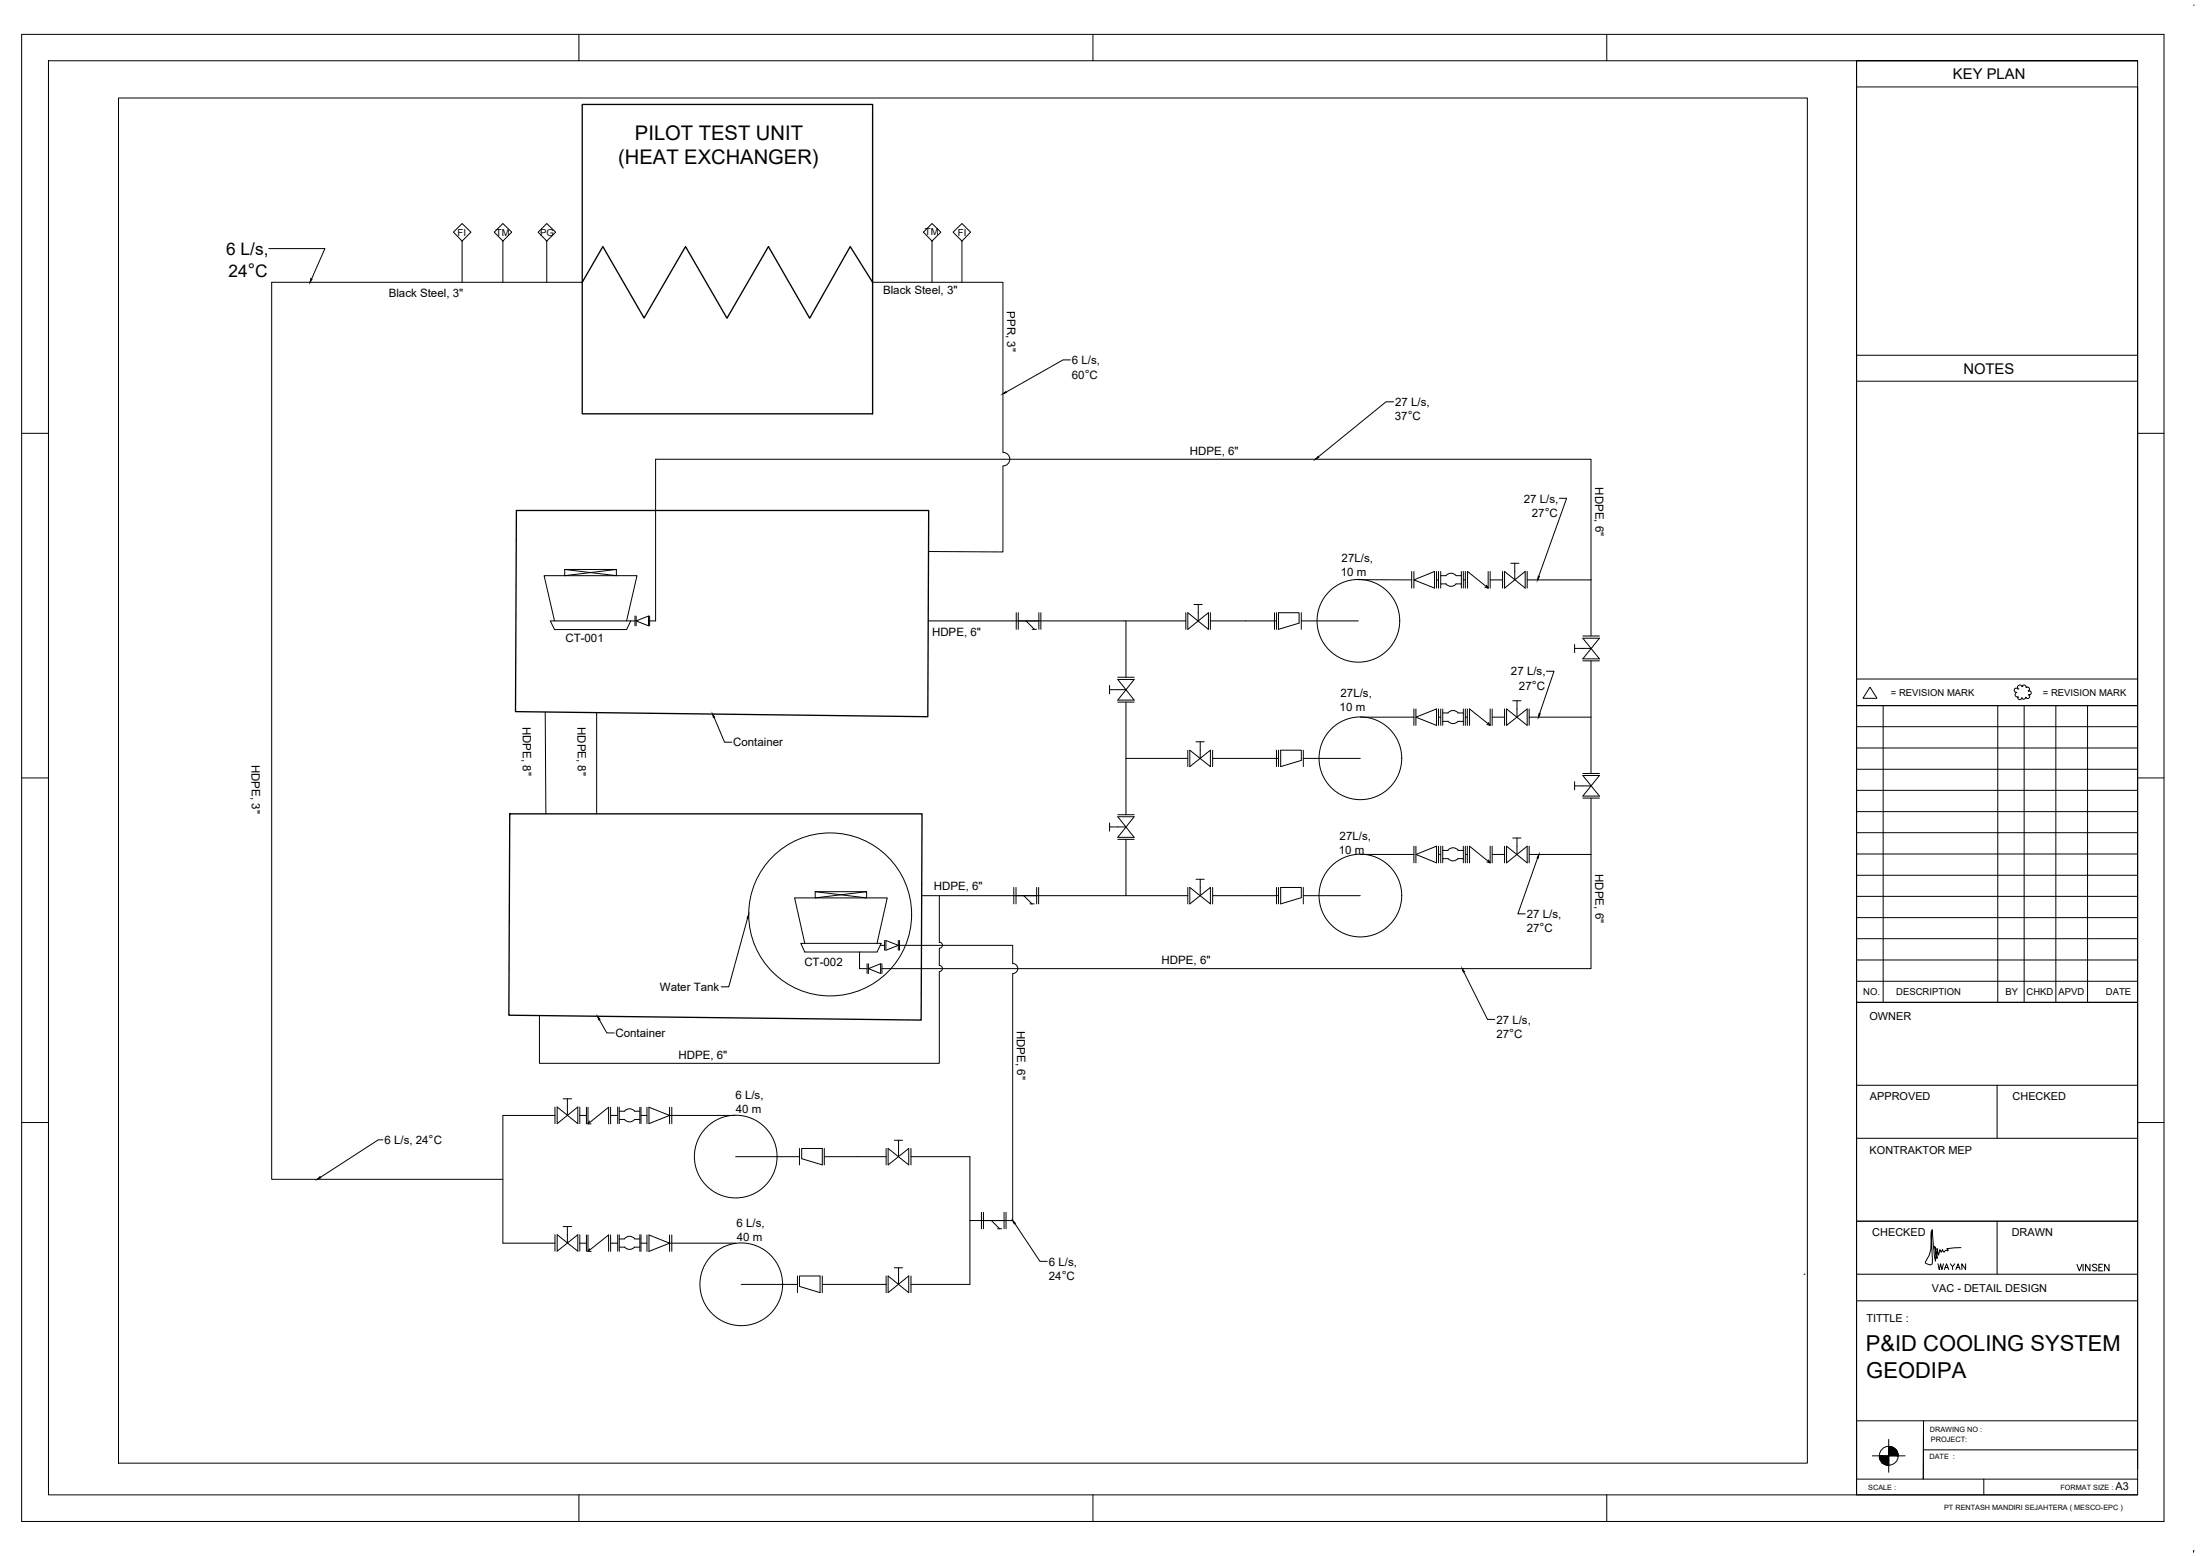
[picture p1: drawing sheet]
<svg xmlns="http://www.w3.org/2000/svg" width="420mm" height="297mm" viewBox="0 0 420 297" stroke-linecap="round" stroke-linejoin="round" font-family="sans-serif">
<!-- layer: Pilot Plant -->
<path d="M111.2 19.9h55.5v59.1h-55.5zM111.2 53.9l3.9-6.8 7.9 13.6 7.9-13.6 7.9 13.6 8-13.6 7.8 13.6 7.8-13.6 4.3 6.8" fill="none" stroke="#000" stroke-width=".25"/>
<!-- layer: Cooling Towe -->
<path d="M105.1 118.5h15.4l-.8 1.7h-13.8zM105.9 118.5l-2-8.6h17.8l-2 8.6M107.9 108.7h9.8v1.2zM107.9 108.7v1.2l9.8-1.2M155.7 170.2h9.8v1.2zM155.7 170.2v1.2l9.8-1.2M152.9 180.1h15.4l-.8 1.6h-13.8zM153.7 180.1l-1.9-8.7h17.6l-1.9 8.7" fill="none" stroke="#000" stroke-width=".19"/>
<!-- layer: Container -->
<path d="M98.6 97.5h78.8l-.2 39.3-78.7-1zM97.4 155.4h78.7l-.2 39.3-78.7-.9z" fill="none" stroke="#000" stroke-width=".25"/>
<!-- layer: Jalur Pipa -->
<g fill="none" stroke="#000" stroke-width=".19">
<path d="M22.6 18.7h322.6v260.6h-322.6zM111.2 53.9h-59.3v171.2h44.1M166.7 53.9h24.8v32.5a1.29 1.29 0 0 1 1.4 1.2 1.29 1.29 0 0 1-1.3 1.3M191.5 89v16.4l-14.2-.1M120.5 118.5h.8M177.3 118.5h49.2M215 118.5v10.8M231.2 118.5h12.6M248.5 118.5h10.9M259.4 110.7h10.2M274.3 110.7h.4M279.5 110.7h.4"/>
<path d="M284.6 110.7h2.4M291.7 110.7h12.2M303.9 110.7v-23h-178.7v30.8h-1.1M303.9 110.7v10.7M104.1 135.9l.2 19.5M113.9 136.1v19.3M215 134v21.5M259.8 136.9h10.2M274.7 136.9h.5M279.9 136.9h.3M285 136.9h2.3M292 136.9h11.9"/>
<path d="M303.9 126.2v21.5M215 144.8h11.9M231.6 144.8h12.6M248.9 144.8h10.9M303.9 152.4v10.7M176.1 171h50.8M179.4 171v8.9M179.4 179.9a.57 .57 0 0 1 .6 .5 .57 .57 0 0 1-.6 .6M215 160.2v10.8M231.6 171h12.6M248.9 171h10.9M259.8 163.1h10.2"/>
<path d="M274.7 163.1h.5M279.9 163.1h.3M285 163.1h2.3M292 163.1h11.9M303.9 163.1v21.8h-135.5M164.2 181.7v3.2h1.4M168.1 180.5h.8M171.8 180.5h21.6v3.5M179.4 185.5v17.5h-76.4v-9.1M179.4 181v3.4M179.4 184.3a.57 .57 0 0 1 .6 .6 .57 .57 0 0 1-.6 .6M193.4 183.9a.95 .95 0 0 1 1 1 .95 .95 0 0 1-1 .9v47.2h-8.2"/>
<path d="M106 212.9h-10v24.4h10M110.7 212.9h1.3M116.6 212.9h1.4M122.4 212.9h1.2M127.7 212.9h12.7M110.7 237.3h1.3M116.6 237.3h1.4M122.4 237.3h1.2M127.7 237.3h12.8M140.5 220.8h12.2M157.4 220.8h11.8M174 220.8h11.2v24.4h-11.2"/>
<path d="M141.5 245.2h10.8M157 245.2h12.2"/>
</g>
<!-- layer: Fittings -->
<g fill="none" stroke="#000" stroke-width=".19">
<path d="M88.3 46l-1.7-1.7 1.7-1.6 1.6 1.6-1.6 1.7v7.9M96 46l-1.6-1.7 1.6-1.6 1.7 1.6-1.7 1.7v7.9M104.4 46l-1.6-1.7 1.6-1.6 1.7 1.6-1.7 1.7v7.9M178 46l-1.7-1.7 1.7-1.6 1.7 1.6-1.7 1.7v7.9M183.7 46l-1.7-1.7 1.7-1.6 1.7 1.6-1.7 1.7v7.9M121.3 117.6v1.9M121.5 118.5l2.4-.9v1.9zM121.5 117.6v1.9M124.1 117.6v1.9M194.1 117v3.1M194.5 117v3.1M194.5 118.5h3.9"/>
<path d="M195.9 118.5l1.7 1.6M198.4 117v3.1M198.8 117v3.1M226.5 117v3.1M226.9 117v3.1l3.9-3.1v3.1zM228 115.4h1.6M228.8 115.4v3.1M231.2 117v3.1M243.4 117v3.1M243.8 117v3.1M244.2 117h3.9v2l-3.9 1.1zM248.5 117v3.1"/>
<path d="M269.6 109.1v3.2M270 110.7l4-1.6v3.2zM270 109.1v3.2M274.3 109.1v3.2M274.7 109.1v3.2M275.2 111.5h1a1.25 1.25 0 0 0 1.9 0h1M275.2 109.1v3.2M275.2 109.9h1M276.2 109.9a1.25 1.25 0 0 1 1.9 0M278.1 109.9h1M279.1 109.1v3.2M279.5 109.1v3.2"/>
<path d="M279.9 109.1v3.2M283.9 111.7l.3 .6-3.9-3.2v3.2M284.2 109.1v3.2l-.6-.2M284.6 109.1v3.2M287 109.1v3.2M287.3 109.1v3.2l4-3.2v3.2zM288.5 107.5h1.6M289.3 107.5v3.2M291.7 109.1v3.2M197.1 120.1h.8M211.9 131.7h3.1M211.9 130.9v1.6"/>
<path d="M213.5 134h3.1M213.5 129.7h3.1l-3.1 3.9h3.1zM213.5 129.3h3.1M270 135.3v3.2M270.4 136.9l3.9-1.6v3.2zM270.4 135.3v3.2M274.7 135.3v3.2M275.2 135.3v3.2M275.5 137.7h1a1.25 1.25 0 0 0 2 0h1M275.5 135.3v3.2M275.5 136.1h1M276.5 136.1a1.25 1.25 0 0 1 2 0"/>
<path d="M278.5 136.1h1M279.5 135.3v3.2M279.9 135.3v3.2M280.2 135.3v3.2M284.3 137.9l.3 .6-3.9-3.2v3.2M284.6 135.3v3.2l-.6-.2M285 135.3v3.2M287.3 135.3v3.2M287.7 135.3v3.2l4-3.2v3.2zM288.9 133.8h1.6M289.7 133.8v3.1M292 135.3v3.2"/>
<path d="M300.7 123.8h3.2M300.7 123v1.6M302.3 126.2h3.2M302.3 121.8h3.2l-3.2 4h3.2zM302.3 121.4h3.2M211.9 157.1v1.6M211.9 157.9h3.1M213.5 155.9h3.1l-3.1 4h3.1zM213.5 155.5h3.1M226.9 143.2v3.1M227.2 143.2v3.1l4-3.1v3.1zM228.4 141.6h1.6"/>
<path d="M229.2 141.6v3.2M231.6 143.2v3.1M243.8 143.2v3.1M244.2 143.2v3.1M244.6 143.2h3.9v2l-3.9 1.1zM248.9 143.2v3.1M288.9 160h1.6M289.7 160v3.1M300.7 149.2v1.6M300.7 150h3.2M302.3 152.4h3.2M302.3 148h3.2l-3.2 4h3.2z"/>
<path d="M302.3 147.7h3.2M168.9 179.5v1.9M169.2 179.5l2.4 1-2.4 .9zM171.6 179.5v1.9M171.8 179.5v1.9M193.6 169.4v3.2M194 169.4v3.2M194 171h4M195.5 171l1.6 1.6M196.7 172.6h.8M198 169.4v3.2M198.4 169.4v3.2"/>
<path d="M213.5 160.2h3.1M226.9 169.4v3.2M227.2 169.4v3.2l4-3.2v3.2zM228.4 167.9h1.6M229.2 167.9v3.1M231.6 169.4v3.2M243.8 169.4v3.2M244.2 169.4v3.2M244.6 169.4h3.9v2l-3.9 1.2zM248.9 169.4v3.2M270 161.5v3.2M270.4 163.1l3.9-1.6v3.2z"/>
<path d="M270.4 161.5v3.2M274.7 161.5v3.2M275.2 161.5v3.2M275.5 161.5v3.2M275.5 163.9h1M275.5 162.3h1M276.5 163.9a1.25 1.25 0 0 0 2 0M276.5 162.3a1.25 1.25 0 0 1 2 0M278.5 163.9h1M278.5 162.3h1M279.5 161.5v3.2M279.9 161.5v3.2"/>
<path d="M280.2 161.5v3.2M284.3 164.2l.3 .5-3.9-3.2v3.2M284.6 161.5v3.2l-.6-.2M285 161.5v3.2M287.3 161.5v3.2M287.7 161.5v3.2l4-3.2v3.2zM292 161.5v3.2M165.6 184v1.8M165.8 184.9l2.4-.9v1.8zM165.8 184v1.8M168.4 184v1.8M106 211.3v3.2"/>
<path d="M106.4 211.3v3.2l3.9-3.2v3.2zM107.6 209.8h1.6M108.4 209.8v3.1M110.7 211.3v3.2M112 211.4v3.1M112.3 211.4v3.1h.6M112.6 214l-.3 .5 3.9-3.1v3.1M116.6 211.4v3.1M118 211.3v3.2M118.3 213.7h1a1.25 1.25 0 0 0 1.9 0h1M118.3 212.1h1a1.25 1.25 0 0 1 1.9 0h1M118.3 211.4v3.1"/>
<path d="M122.2 211.4v3.1M122.4 211.4v3.1M123.6 211.4v3.1M123.9 211.4l4 1.5-4 1.6zM127.9 211.4v3.1M128.3 211.4v3.1M152.7 219.2v3.2M153.1 219.2h3.9v3.2l-3.9-1.2zM157.4 219.2v3.2M169.2 219.2v3.2M169.6 219.2v3.2l4-3.2v3.2zM170.8 217.7h1.6"/>
<path d="M171.6 217.7v3.1M174 219.2v3.2M106 235.7v3.1M106.4 235.7v3.1l3.9-3.1v3.1zM107.6 234.1h1.6M108.4 234.1v3.2M110.7 235.7v3.1M112 235.8v3.1M112.3 235.8v3.1h.6M112.6 238.4l-.3 .5 3.9-3.1v3.1M116.6 235.8v3.1M118 235.7v3.1"/>
<path d="M118.3 235.7v3.2M118.3 238.1h1M118.3 236.5h1M119.3 238.1a1.25 1.25 0 0 0 1.9 0M119.3 236.5a1.25 1.25 0 0 1 1.9 0M121.2 238.1h1M121.2 236.5h1M122.2 235.7v3.2M122.4 235.7v3.2M123.6 235.8v3.1M123.9 235.8l4 1.5-4 1.6zM127.9 235.8v3.1"/>
<path d="M128.3 235.8v3.1M187.4 231.4v3.2M187.8 231.4v3.2M187.8 233h4M189.3 233l1.6 1.6M190.5 234.6h.8M191.8 231.4v3.2M192.1 231.4v3.2M152.3 243.6v3.2M152.7 243.6h3.9v3.2l-3.9-1.2zM157 243.6v3.2M169.2 243.6v3.2"/>
<path d="M169.6 243.6v3.2l4-3.2v3.2zM170.8 242h1.6M171.6 242v3.2M174 243.6v3.2"/>
</g>
<!-- layer: Pompa + Motor -->
<g fill="none" stroke="#000" stroke-width=".19">
<circle cx="259.4" cy="118.5" r="7.9"/>
<circle cx="259.8" cy="144.8" r="7.9"/>
<circle cx="259.8" cy="171" r="7.9"/>
<circle cx="140.5" cy="220.8" r="7.9"/>
<circle cx="141.6" cy="245.2" r="7.9"/>
</g>
<!-- layer: Tangki water -->
<circle cx="158.5" cy="174.6" r="15.6" fill="none" stroke="#000" stroke-width=".19"/>
<!-- layer: Keterangan -->
<path d="M59.4 53.2l.2 .1-.4 .6zM191.5 75.2l.6-.4 .1 .1zM251.7 87.1l.2 .2-.7 .4zM293.8 110l.2 .1-.3 .6zM136.1 136.3l.4 .6-.2 .1zM293.9 136.2l.3 .1-.4 .6zM143 174.6l-.1 .7-.2-.1zM293.9 163.1l-.1 .7-.2-.1zM114.1 194l.5 .6-.2 .1zM279.3 184.9l.4 .6-.2 .1zM60.6 225.1l.5-.5 .1 .2zM193.4 233l.5 .5-.2 .1z" fill="#000" stroke="#000" stroke-width=".19"/>
<g fill="none" stroke="#000" stroke-width=".19">
<path d="M51.3 47.5h10.7l-2.5 5.8M204.4 68.7h-1.4l-10.8 6.1M266.1 76.7h-1.4l-12.9 10.5M297.8 95.1h1.4l-5.3 14.9M136.4 136.9l2 4.8h1.4M295.3 128.1h1.5l-2.8 8.1M142.8 175.3l-3.6 13.1h-1.5M293.7 163.8l-3.8 10.7h1.4M114.5 194.6l1.4 2.6h1.4M279.6 185.5l4.5 9.1h1.4M73.1 217.6h-.9l-11 7.1M193.8 233.6l4.8 7.2h1.4"/>
<path d="M396.6 241.3l.5 1.3 .5-1.3M397.8 241.3v1.3M399.1 241.3v1.3l-.8-1.3v1.3M400.5 241.6a.47 .47 0 0 0-.5-.3 .47 .47 0 0 0-.4 .3l.1 .3 .8 .3v.2l-.3 .2-.6-.2M400.8 241.9h.5M401.6 241.3h-.8v1.3h.8M402.8 241.3v1.3l-.9-1.3v1.3"/>
</g>
<!-- layer: kop -->
<g fill="none" stroke="#000" stroke-width=".19">
<path d="M4.1 6.6h409.2v283.8h-409.2zM9.3 11.6h345.3v273.8h-345.3zM110.6 6.6v5M208.7 6.6v5M306.9 6.6v5M354.6 11.6h53.6v273.8h-53.6v-273.8h53.6M354.6 16.6h53.6v263.8M418.9 1h.1M354.6 72.8h53.6M354.6 67.8h53.6M4.2 82.7h5.1M408.2 82.7h5.1"/>
<path d="M354.6 134.7h53.6M354.6 129.6h53.6M354.6 138.7h53.6M357.1 131.3l-1.3 2h2.5M357.1 131.3h.1M357.2 131.3l1.2 2M359.6 134.7v56.6M381.5 134.7v56.6M385.2 132.2a.44 .44 0 0 0-.3 .5 .44 .44 0 0 0 .5 .3M385.3 133.1h.1M385.4 133.1a.4 .4 0 0 0 .3 .5 .4 .4 0 0 0 .4-.3M385.4 131.5a.4 .4 0 0 0-.7 .1 .4 .4 0 0 0 .4 .6"/>
<path d="M385.4 131.5h.1M386.1 133.3h.1M386.2 131.1h.1M386.2 131a.44 .44 0 0 0-.7-.2 .44 .44 0 0 0-.1 .7M386.2 131a.4 .4 0 0 1 .4-.2 .4 .4 0 0 1 .4 .4 .41 .41 0 0 1 .5 .1 .41 .41 0 0 1-.1 .6M386.6 134.7v56.6M386.8 133.1h.1M387 131.2h.1M387.4 131.9a.4 .4 0 0 1 .5 .3 .4 .4 0 0 1-.5 .5M387.4 131.9h.1M387.4 132.6h.1M387.4 132.6a.4 .4 0 0 1 .1 .6 .4 .4 0 0 1-.6-.1l-.2 .3a.4 .4 0 0 1-.6-.2"/>
<path d="M392.6 134.7v56.6M398.7 134.7v56.6M4.2 148.5h5.1M354.6 154.9h53.6M354.6 159h53.6M354.6 150.9h53.6M354.6 142.8h53.6M354.6 146.9h53.6M408.2 148.5h5.1M354.6 163h53.6M354.6 167.1h53.6M354.6 171.1h53.6"/>
<path d="M354.6 175.2h53.6M354.6 179.2h53.6M354.6 191.3h53.6M354.6 187.3h53.6M354.6 183.3h53.6M4.2 214.3h5.1M354.6 207.2h53.6M354.6 217.3h53.6M381.4 207.2v10.1M408.2 214.3h5.1M354.6 233.1h53.6M368.8 235.2l.2 5.1v1a1.1 1.1 0 0 1-1.3-.3l.8-1.4 .3-1.1v-2.7l.2-1.1 .6 6 .1-1.3-.1-1.1-.1-.3 .4 2.2v-1.9l.3 1.3 .3-1.1 .2 .6 .3-.6 .3 .6 .2-.4 .5 .1 .1-.2-.3-.2 2.7-.2"/>
<path d="M381.4 233.1v10.1M344.5 243.2h.1M354.6 248.3h53.6M354.6 243.2h53.6M370.1 241.3l.3 1.1 .2-1.1 .3 1.1 .3-1.1M371.3 242.4l.5-1.1 .4 1.1M371.5 242h.5M372.5 241.3l.4 .5 .4-.5M372.9 241.8v.6M373.5 242.4l.5-1.1 .3 1.1M373.7 242h.5M375.4 241.3v1.1l-.7-1.1v1.1"/>
<path d="M354.6 271.2h12.8l-.1 11.2h-12.7zM360.7 274.8v3.1h-3.1M363.8 277.9h-3.1v3.2M367.3 276.8h40.9M408.2 271.2h-40.8l-.1 11.2h40.9M110.6 285.4v5M208.7 285.4v5M306.9 285.4v5M354.6 285.4h53.6M378.9 282.4v3M419 296h-.1v.3"/>
<circle cx="360.7" cy="277.9" r="1.8"/>
</g>
<g fill="#000" stroke="#000" stroke-width=".19">
<path d="M360.1 279.6l.6 .1zM360.7 276.1h.3z"/>
<path d="M360.1 279.6l.6 .1zM360.4 279.7h.3z"/>
<path d="M358.9 277.9l1.8 .4v-.4zM358.9 277.9l1.8 .4h-1.8z"/>
<path d="M358.9 278.3l1.8 .3v-.3zM358.9 278.3l1.8 .3h-1.7z"/>
<path d="M359 278.6l1.7 .2v-.2zM359 278.6l1.7 .2h-1.6z"/>
<path d="M359.1 278.8l1.6 .3v-.3zM359.1 278.8l1.6 .3h-1.3z"/>
<path d="M359.4 279.1l1.3 .2v-.2zM359.4 279.1l1.3 .2h-1.1z"/>
<path d="M359.6 279.3l1.1 .2v-.2zM359.6 279.3l1.1 .2h-.9z"/>
<path d="M359.8 279.5l.9 .1v-.1zM359.8 279.5l.9 .1z"/>
<path d="M360.7 276.1l.6 .1zM360.7 276.1l.6 .1z"/>
<path d="M360.7 276.2l.9 .2-.3-.2zM360.7 276.2l.9 .2h-.9z"/>
<path d="M360.7 276.4l1.2 .2-.3-.2zM360.7 276.4l1.2 .2h-1.2z"/>
<path d="M360.7 276.6l1.4 .2-.2-.2zM360.7 276.6l1.4 .2h-1.4z"/>
<path d="M360.7 276.8l1.6 .2-.2-.2zM360.7 276.8l1.6 .2h-1.6z"/>
<path d="M360.7 277l1.7 .3-.1-.3zM360.7 277l1.7 .3h-1.7z"/>
<path d="M360.7 277.3l1.8 .3-.1-.3zM360.7 277.3l1.8 .3h-1.8z"/>
<path d="M360.7 277.6l1.8 .3v-.3zM360.7 277.6l1.8 .3h-1.8z"/>
</g>
<path d="M376.5 222.1h30.1v9.6h-30.1z" fill="none" stroke="#fff" stroke-width=".19"/>
<g font-size="4.2">
<text x="356.3" y="257.9">P&amp;ID COOLING SYSTEM</text>
<text x="356.4" y="263">GEODIPA</text>
</g>
<g font-size="3.9">
<text x="121.3" y="26.7">PILOT TEST UNIT</text>
<text x="118.1" y="31.3">(HEAT EXCHANGER)</text>
</g>
<g font-size="3.3">
<text x="43.2" y="48.7">6 L/s,</text>
<text x="43.6" y="52.8">24°C</text>
</g>
<g font-size="2.8">
<text x="373" y="15.1">KEY PLAN</text>
<text x="375" y="71.3">NOTES</text>
</g>
<g font-size="2.2">
<text x="74.2" y="56.7">Black Steel, 3&quot;</text>
<text x="168.6" y="56.1">Black Steel, 3&quot;</text>
<text x="192.3" y="59.4" transform="rotate(89 192.3 59.4)">PPR, 3&quot;</text>
<text x="204.7" y="69.5">6 L/s,</text>
<text x="204.7" y="72.3">60°C</text>
<text x="266.4" y="77.5">27 L/s,</text>
<text x="266.4" y="80.3">37°C</text>
<text x="227.2" y="86.9">HDPE, 6&quot;</text>
<text x="291" y="95.9">27 L/s,</text>
<text x="304.7" y="93" transform="rotate(90 304.7 93)">HDPE, 6&quot;</text>
<text x="292.6" y="98.7">27°C</text>
<text x="256.2" y="107.3">27L/s,</text>
<text x="256.1" y="109.9">10 m</text>
<text x="108" y="122.6">CT-001</text>
<text x="178" y="121.5">HDPE, 6&quot;</text>
<text x="288.6" y="128.9">27 L/s,</text>
<text x="290.1" y="131.7">27°C</text>
<text x="255.8" y="135.8">10 m</text>
<text x="256" y="133.1">27L/s,</text>
<text x="99.8" y="138.7" transform="rotate(89 99.8 138.7)">HDPE, 8&quot;</text>
<text x="110.3" y="138.8" transform="rotate(90 110.3 138.8)">HDPE, 8&quot;</text>
<text x="140" y="142.5">Container</text>
<text x="48" y="146" transform="rotate(89 48 146)">HDPE, 3&quot;</text>
<text x="255.8" y="160.3">27L/s,</text>
<text x="255.7" y="162.9">10 m</text>
<text x="304.7" y="166.9" transform="rotate(90 304.7 166.9)">HDPE, 6&quot;</text>
<text x="178.3" y="169.8">HDPE, 6&quot;</text>
<text x="291.6" y="175.3">27 L/s,</text>
<text x="291.6" y="178">27°C</text>
<text x="153.6" y="184.3">CT-002</text>
<text x="221.9" y="184">HDPE, 6&quot;</text>
<text x="126" y="189.2">Water Tank</text>
<text x="117.5" y="198">Container</text>
<text x="194.2" y="196.8" transform="rotate(90 194.2 196.8)">HDPE, 6&quot;</text>
<text x="285.8" y="195.4">27 L/s,</text>
<text x="129.6" y="202.1">HDPE, 6&quot;</text>
<text x="285.8" y="198.2">27°C</text>
<text x="140.4" y="209.8">6 L/s,</text>
<text x="140.5" y="212.4">40 m</text>
<text x="73.4" y="218.4">6 L/s, 24°C</text>
<text x="140.7" y="234.1">6 L/s,</text>
<text x="140.7" y="236.8">40 m</text>
<text x="200.3" y="241.6">6 L/s,</text>
<text x="200.3" y="244.3">24°C</text>
</g>
<g font-size="2.1">
<text x="357" y="194.6">OWNER</text>
<text x="357.1" y="209.9">APPROVED</text>
<text x="384.4" y="209.9">CHECKED</text>
<text x="357.1" y="220.2">KONTRAKTOR MEP</text>
<text x="357.6" y="235.9">CHECKED</text>
<text x="384.2" y="235.9">DRAWN</text>
<text x="369" y="246.7">VAC - DETAIL DESIGN</text>
<text x="356.5" y="252.3">TITTLE :</text>
<text x="404" y="284.4">A3</text>
</g>
<g font-size="1.8">
<text x="87.4" y="45">FI</text>
<text x="94.7" y="45">TM</text>
<text x="103.2" y="45">PG</text>
<text x="176.6" y="44.9">TM</text>
<text x="183" y="45">FI</text>
<text x="361.1" y="132.9">= REVISION MARK</text>
<text x="390.2" y="132.9">= REVISION MARK</text>
<text x="355.8" y="190">NO.</text>
<text x="362.1" y="190">DESCRIPTION</text>
<text x="383" y="190">BY</text>
<text x="387" y="190">CHKD</text>
<text x="393.1" y="190">APVD</text>
<text x="402.2" y="190">DATE</text>
</g>
<g font-size="1.4">
<text x="368.6" y="273.3">DRAWING NO :</text>
<text x="368.8" y="275.2">PROJECT:</text>
<text x="368.5" y="278.6">DATE :</text>
<text x="356.8" y="284.4">SCALE :</text>
<text x="393.5" y="284.4">FORMAT SIZE :</text>
<text x="371.3" y="288.3">PT RENTASH MANDIRI SEJAHTERA ( MESCO-EPC )</text>
</g>
</svg>
